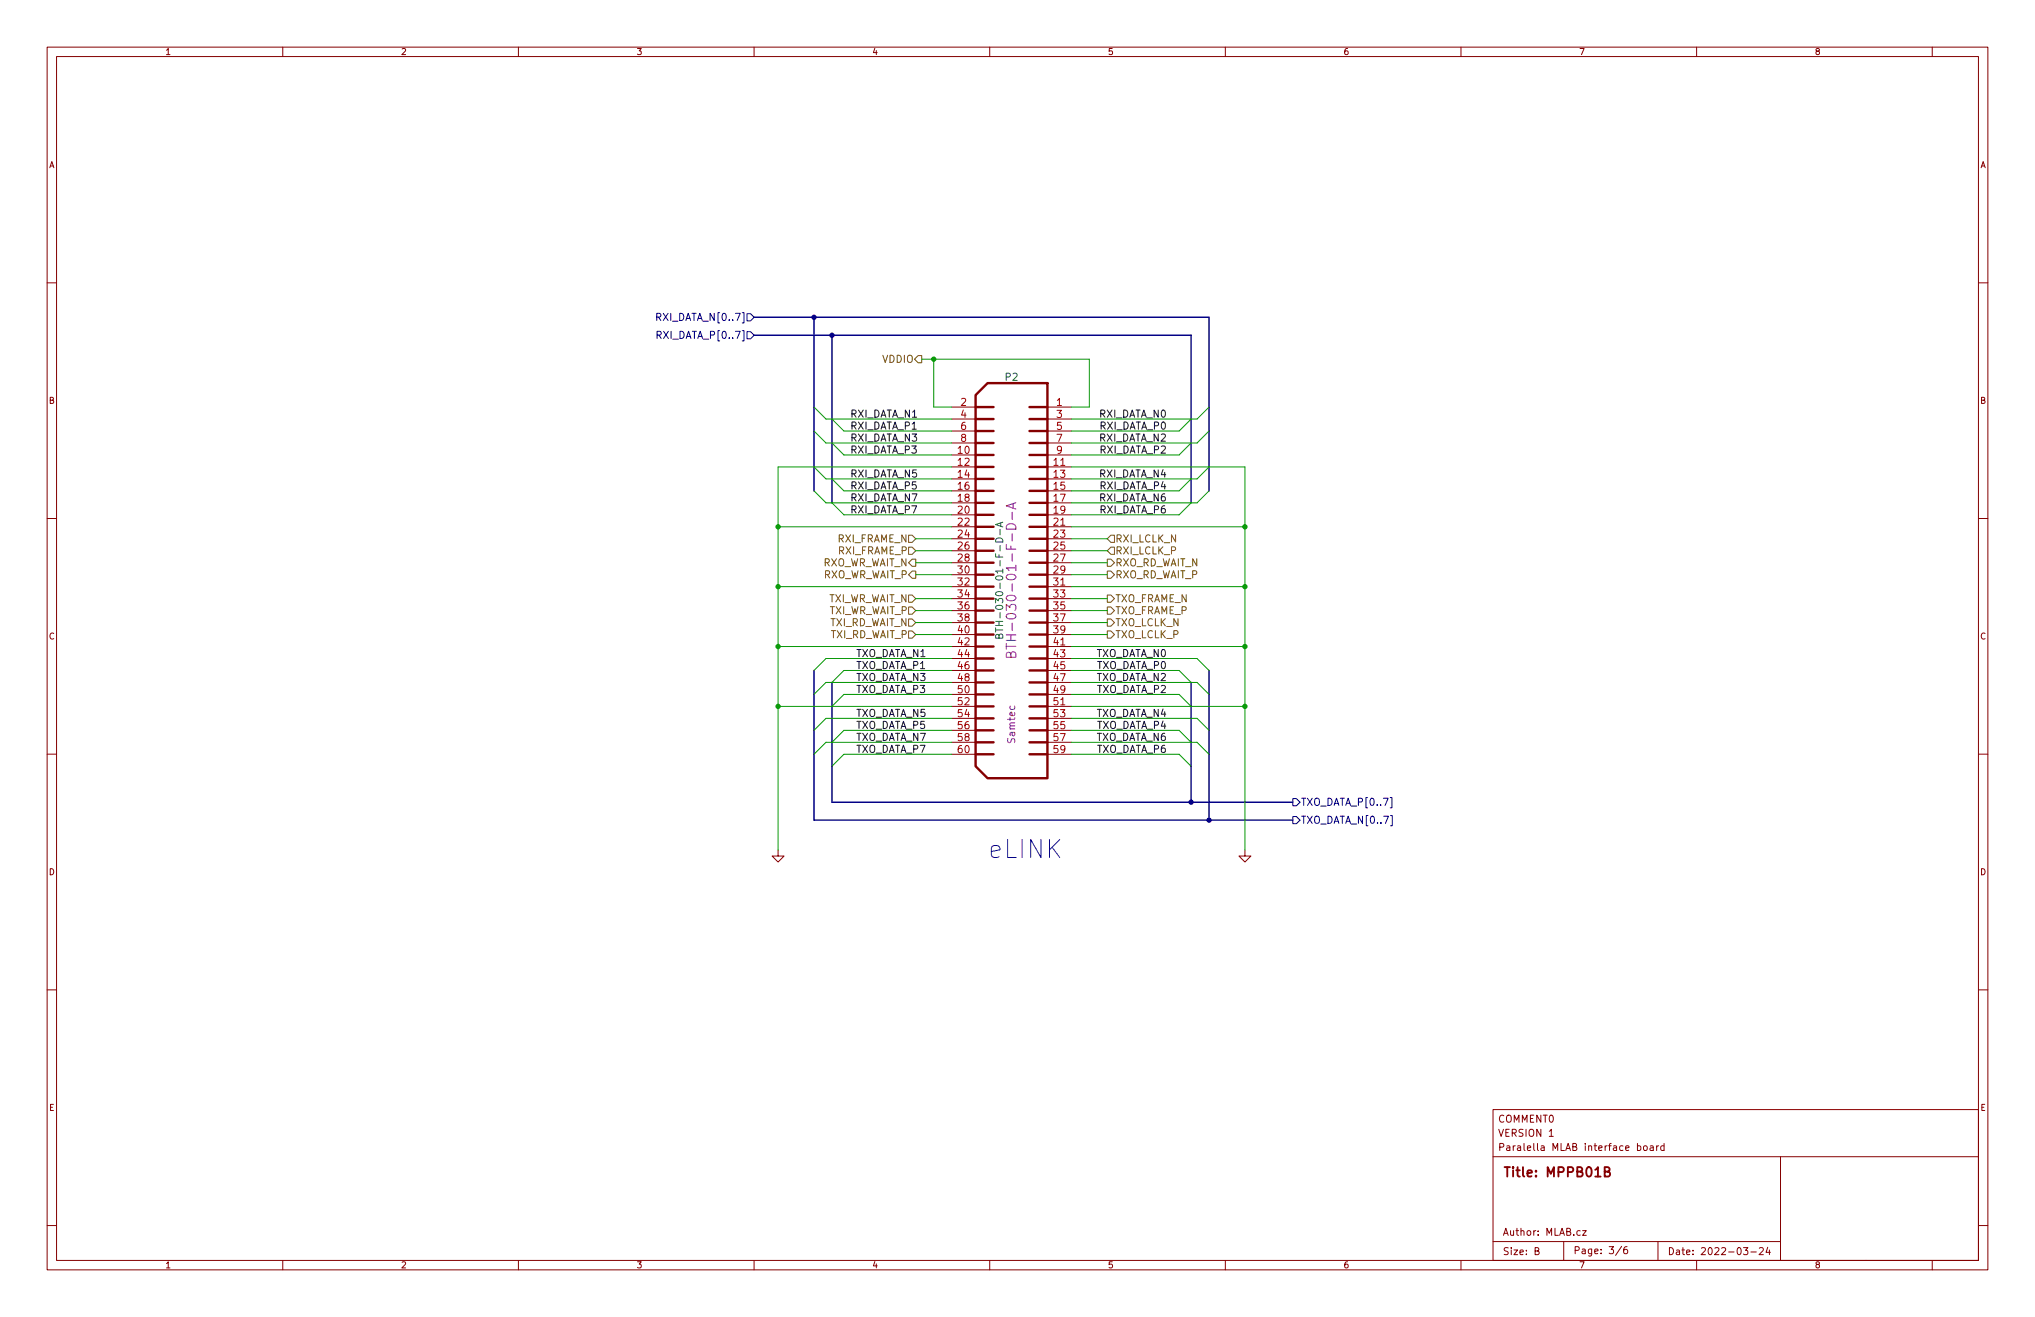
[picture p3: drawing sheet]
<svg xmlns="http://www.w3.org/2000/svg" width="432mm" height="279mm" viewBox="0 0 432 279" stroke-linecap="round" stroke-linejoin="round" font-family="sans-serif">
<g fill="none" stroke="#840000" stroke-width=".21">
<path d="M10 10h411.8v259.4h-411.8zM12 12h407.8v255.4h-407.8zM60 10v2M110 10v2M160 10v2M210 10v2M260 10v2M310 10v2M360 10v2M410 10v2M10 60h2M419.8 60h2"/>
<path d="M201.9 86.4h5.1M201.9 96.5h5.1M201.9 99.1h5.1M201.9 88.9h5.1M201.9 91.4h5.1M201.9 94h5.1M222.2 86.4h5.1M222.2 96.5h5.1M222.2 99.1h5.1M222.2 88.9h5.1M222.2 91.4h5.1M222.2 94h5.1"/>
<path d="M10 110h2M201.9 101.6h5.1M201.9 104.1h5.1M201.9 106.7h5.1M201.9 109.2h5.1M201.9 111.8h5.1M201.9 114.3h5.1M201.9 116.8h5.1M201.9 119.4h5.1M222.2 101.6h5.1M222.2 104.1h5.1M222.2 106.7h5.1"/>
<path d="M222.2 109.2h5.1M222.2 111.8h5.1M222.2 114.3h5.1M222.2 116.8h5.1M222.2 119.4h5.1M419.8 110h2M201.9 121.9h5.1M201.9 124.5h5.1M201.9 127h5.1M201.9 129.5h5.1M201.9 132.1h5.1M201.9 134.6h5.1"/>
<path d="M201.9 137.2h5.1M201.9 139.7h5.1M222.2 121.9h5.1M222.2 124.5h5.1M222.2 127h5.1M222.2 129.5h5.1M222.2 132.1h5.1M222.2 134.6h5.1M222.2 137.2h5.1M222.2 139.7h5.1M10 160h2M201.9 142.2h5.1"/>
<path d="M201.9 144.8h5.1M201.9 147.3h5.1M201.9 149.9h5.1M201.9 152.4h5.1M201.9 154.9h5.1M201.9 157.5h5.1M222.2 142.2h5.1M222.2 144.8h5.1M222.2 147.3h5.1M222.2 149.9h5.1M222.2 152.4h5.1M222.2 154.9h5.1"/>
<path d="M222.2 157.5h5.1M419.8 160h2M201.9 160h5.1M222.2 160h5.1M165.1 180.3v1.3h1.3l-1.3 1.3-1.3-1.3h1.3M264.2 180.3v1.3h1.2l-1.2 1.3-1.3-1.3h1.3M10 210h2M419.8 210h2M316.8 235.4h103v32h-103zM10 260h2M316.8 245.4h103M328.7 241.1h.9"/>
<path d="M347.4 243.1h.5l.3 .3-.2 .6h-.6M347.4 242.6v1.5M348.9 243.1h.3l.3 .3v.4l-.3 .3-.3-.1-.2-.2zM350.2 243.1h.5l.1 1M350.8 243.4l-.5 .1-.2 .2 .2 .4 .5-.1M351.5 243.1v1M351.9 243.1l-.4 .3M353.1 243.1h-.4l-.3 .3 .1 .6h.6M353.1 242.6v1.5M377.8 245.4v22M419.8 260h2M60 267.4v2"/>
<path d="M110 267.4v2M160 267.4v2M210 267.4v2M260 267.4v2M310 267.4v2M316.8 263.4h61M325.7 265.4l.7-.1 .1-.2-.1-.3-.7-.1v1.5h.6l.2-.2 .1-.3-.4-.3M331.8 263.4v4M335.3 261.1h-.4l-.3 .3 .1 .6h.6M335.8 261.1h.8l-.8 1h.8M344.1 264.4l-1.3 1.9M345.2 264.5h-.4a1.01 1.01 0 0 0 0 1.5l.5-.2 .1-.5-.3-.3h-.3l-.3 .3"/>
<path d="M351.8 263.4v4M360 267.4v2M369.9 264.7h1l-.5 .5 .4 .2v.6l-.2 .2-.7-.2M371.5 265.6h1.2M373.3 264.8l.6-.1 .3 .4-1 1.1h1M375.1 264.6l-.4 1.1h1M375.4 265.2v1M395.8 267.4h.1M410 267.4v2"/>
</g>
<path d="M340.5 248.6l.8-.1 .2-.3-.1-.4-.2-.2h-.7v2h.7a.53 .53 0 0 0 .4-.6 .53 .53 0 0 0-.4-.4" fill="none" stroke="#840000" stroke-width=".4"/>
<g fill="none" stroke="#840000" stroke-width=".51">
<path d="M207 83.8l2.5-2.5h12.7v83.8h-12.7l-2.5-2.5zM207 99.1h3.8M207 96.5h3.8M207 94h3.8M207 91.4h3.8M207 88.9h3.8M207 86.4h3.8M218.4 99.1h3.8M218.4 96.5h3.8M218.4 94h3.8M218.4 91.4h3.8M218.4 88.9h3.8"/>
<path d="M218.4 86.4h3.8M207 119.4h3.8M207 116.8h3.8M207 114.3h3.8M207 111.8h3.8M207 109.2h3.8M207 106.7h3.8M207 104.1h3.8M207 101.6h3.8M218.4 119.4h3.8M218.4 116.8h3.8M218.4 114.3h3.8"/>
<path d="M218.4 111.8h3.8M218.4 109.2h3.8M218.4 106.7h3.8M218.4 104.1h3.8M218.4 101.6h3.8M207 139.7h3.8M207 137.2h3.8M207 134.6h3.8M207 132.1h3.8M207 129.5h3.8M207 127h3.8M207 124.5h3.8"/>
<path d="M207 121.9h3.8M218.4 139.7h3.8M218.4 137.2h3.8M218.4 134.6h3.8M218.4 132.1h3.8M218.4 129.5h3.8M218.4 127h3.8M218.4 124.5h3.8M218.4 121.9h3.8M207 157.5h3.8M207 154.9h3.8M207 152.4h3.8"/>
<path d="M207 149.9h3.8M207 147.3h3.8M207 144.8h3.8M207 142.2h3.8M218.4 157.5h3.8M218.4 154.9h3.8M218.4 152.4h3.8M218.4 149.9h3.8M218.4 147.3h3.8M218.4 144.8h3.8M218.4 142.2h3.8M207 160h3.8"/>
<path d="M218.4 160h3.8"/>
</g>
<path d="M212.2 112.3v1.2M212.3 110.9v.8M212.8 110.8l-1.5 .5 1.5 .5M211.3 133.2v.9M211.3 133.6h1.5M212 134.9l.3-.4 .3 .1 .2 .2v.6h-1.5l.1-.7 .3-.1 .2 .1 .1 .7" fill="none" stroke="#006464" stroke-width=".21"/>
<path d="M214.8 108.7v1.5M215 106.8v1M215.5 106.6l-2 .7 2 .7M213.5 136.5v1.2M213.5 137.1h2M214.5 138.8a.54 .54 0 0 1 .5-.5 .54 .54 0 0 1 .5 .4v.7h-2v-.6l.2-.3 .4-.1 .3 .2 .1 .8" fill="none" stroke="#840084" stroke-width=".21"/>
<path d="M139.4 67.3l.7-.1 .1-.2v-.4l-.8-.1v1.5M139.4 71.1l.8-.1 .1-.2-.1-.4-.8-.1v1.5M158.5 66.5h.8l.7 .8-.7 .8h-.8zM158.5 70.4h.8l.7 .7-.7 .8h-.8zM274.3 169.4h.8l.7 .8-.7 .7h-.8zM274.3 173.2h.8l.7 .8-.7 .8h-.8zM295 169.2h.3v2.2h-.3M295.1 173h.3v2.2h-.3" fill="none" stroke="#000084" stroke-width=".21"/>
<g fill="none" stroke="#725600" stroke-width=".21">
<path d="M194.8 75.4h.8v1.6h-.8l-.7-.8zM192.8 113.5h.7l.8 .8-.8 .8h-.7zM192.8 116.1h.7l.8 .7-.8 .8h-.7zM193.5 118.6h.8v1.5h-.8l-.7-.7zM234.9 118.6h.8l.8 .8-.8 .7h-.8zM235.7 113.5h.8v1.6h-.8l-.8-.8zM235.7 116.1h.8v1.5h-.8l-.8-.8zM192.8 128.8h.7l.8 .7-.8 .8h-.7zM192.8 131.3h.7l.8 .8-.8 .7h-.7zM192.8 133.9h.7l.8 .7-.8 .8h-.7zM192.8 126.2h.7l.8 .8-.8 .8h-.7zM193.5 121.2h.8v1.5h-.8l-.7-.8z"/>
<path d="M234.9 121.2h.8l.8 .7-.8 .8h-.8zM234.9 126.2h.8l.8 .8-.8 .8h-.8zM234.9 128.8h.8l.8 .7-.8 .8h-.8zM234.9 131.3h.8l.8 .8-.8 .7h-.8zM234.9 133.9h.8l.8 .7-.8 .8h-.8z"/>
</g>
<path d="M160 67.3h96.5v36.8M160 71.1h92.7v35.6M172.7 67.3v36.8M176.5 71.1v35.6M172.7 142.2v31.8h101.6M176.5 144.8v25.4h97.8M252.7 144.8v25.4M256.5 142.2v31.8" fill="none" stroke="#000084" stroke-width=".3"/>
<g fill="none" stroke="#009600" stroke-width=".21">
<path d="M195.6 76.2h35.5v10.2h-3.8M198.1 76.2v10.2h3.8M172.7 86.4l2.6 2.5h26.6M172.7 91.4l2.6 2.6h26.6M172.7 99.1l2.6 2.5h26.6M176.5 88.9l2.6 2.5h22.8M176.5 94l2.6 2.5h22.8M201.9 99.1h-36.8v81.2M227.3 99.1h36.9v81.2M252.7 88.9l-2.5 2.5h-22.9M252.7 94l-2.5 2.5h-22.9M256.5 86.4l-2.5 2.5h-26.7"/>
<path d="M256.5 91.4l-2.5 2.6h-26.7M256.5 99.1l-2.5 2.5h-26.7M165.1 111.8h36.8M172.7 104.1l2.6 2.6h26.6M176.5 101.6l2.6 2.5h22.8M176.5 106.7l2.6 2.5h22.8M194.3 116.8h7.6M194.3 114.3h7.6M194.3 119.4h7.6M227.3 116.8h7.6M227.3 114.3h7.6M227.3 119.4h7.6"/>
<path d="M227.3 111.8h36.9M252.7 101.6l-2.5 2.5h-22.9M252.7 106.7l-2.5 2.5h-22.9M256.5 104.1l-2.5 2.6h-26.7M165.1 124.5h36.8M165.1 137.2h36.8M194.3 129.5h7.6M194.3 132.1h7.6M194.3 134.6h7.6M194.3 127h7.6M194.3 121.9h7.6M201.9 139.7h-26.6l-2.6 2.5"/>
<path d="M227.3 124.5h36.9M227.3 129.5h7.6M227.3 132.1h7.6M227.3 134.6h7.6M227.3 137.2h36.9M227.3 127h7.6M227.3 121.9h7.6M227.3 139.7h26.7l2.5 2.5M165.1 149.9h36.8M201.9 142.2h-22.8l-2.6 2.6M201.9 144.8h-26.6l-2.6 2.5M201.9 152.4h-26.6l-2.6 2.5"/>
<path d="M201.9 157.5h-26.6l-2.6 2.5M201.9 154.9h-22.8l-2.6 2.6M201.9 147.3h-22.8l-2.6 2.6M227.3 142.2h22.9l2.5 2.6M227.3 144.8h26.7l2.5 2.5M227.3 152.4h26.7l2.5 2.5M227.3 157.5h26.7l2.5 2.5M227.3 154.9h22.9l2.5 2.6M227.3 149.9h36.9M227.3 147.3h22.9l2.5 2.6M201.9 160h-22.8l-2.6 2.6M227.3 160h22.9l2.5 2.6"/>
</g>
<g fill="#009600" stroke="#009600" stroke-width=".21">
<circle cx="264.2" cy="137.2" r=".46"/>
<circle cx="264.2" cy="124.5" r=".46"/>
<circle cx="264.2" cy="111.8" r=".46"/>
<circle cx="165.1" cy="149.9" r=".46"/>
<circle cx="264.2" cy="149.9" r=".46"/>
<circle cx="198.1" cy="76.2" r=".46"/>
<circle cx="165.1" cy="137.2" r=".46"/>
<circle cx="165.1" cy="124.5" r=".46"/>
<circle cx="165.1" cy="111.8" r=".46"/>
</g>
<g fill="#000084" stroke="#000084" stroke-width=".21">
<circle cx="256.5" cy="174" r=".46"/>
<circle cx="252.7" cy="170.2" r=".46"/>
<circle cx="176.5" cy="71.1" r=".46"/>
<circle cx="172.7" cy="67.3" r=".46"/>
</g>
<text font-size="5.3" fill="#0000c2" x="209.5" y="182.1">eLINK</text>
<text font-size="2.8" fill="#840084" x="215.6" y="135.3" transform="rotate(-90 215.6 135.3)">BTH-030-01-F-D-A</text>
<text font-size="2.8" fill="#840000" x="318.8" y="249.7">Title: MPPB01B</text>
<g font-size="2.1" fill="#000084">
<text x="140.1" y="68.1">RXI_DATA_N[0..7]</text>
<text x="140.2" y="71.9">RXI_DATA_P[0..7]</text>
<text x="276" y="170.9">TXO_DATA_P[0..7]</text>
<text x="276" y="174.8">TXO_DATA_N[0..7]</text>
</g>
<g font-size="2.1" fill="#725600">
<text x="187.2" y="77">VDDIO</text>
<text x="177.7" y="115.1">RXI_FRAME_N</text>
<text x="177.8" y="117.6">RXI_FRAME_P</text>
<text x="236.6" y="115.1">RXI_LCLK_N</text>
<text x="236.6" y="117.6">RXI_LCLK_P</text>
<text x="174" y="120.1">RXO_WR_WAIT_N</text>
<text x="174.1" y="122.7">RXO_WR_WAIT_P</text>
<text x="236.6" y="122.7">RXO_RD_WAIT_P</text>
<text x="236.6" y="120.1">RXO_RD_WAIT_N</text>
<text x="175.3" y="127.8">TXI_WR_WAIT_N</text>
<text x="175.4" y="130.3">TXI_WR_WAIT_P</text>
<text x="236.6" y="127.8">TXO_FRAME_N</text>
<text x="236.6" y="130.3">TXO_FRAME_P</text>
<text x="175.8" y="132.8">TXI_RD_WAIT_N</text>
<text x="175.9" y="135.4">TXI_RD_WAIT_P</text>
<text x="236.6" y="132.8">TXO_LCLK_N</text>
<text x="236.6" y="135.4">TXO_LCLK_P</text>
</g>
<g font-size="2.1" fill="#006464">
<text x="213.3" y="80.8">P2</text>
<text x="212.9" y="132.3" transform="rotate(-90 212.9 132.3)">BTH-030-01-F-D-A</text>
</g>
<g font-size="2.1" fill="#0f0f0f">
<text x="180.3" y="88.6">RXI_DATA_N1</text>
<text x="233.1" y="88.6">RXI_DATA_N0</text>
<text x="180.3" y="93.7">RXI_DATA_N3</text>
<text x="180.3" y="91.1">RXI_DATA_P1</text>
<text x="233.1" y="93.7">RXI_DATA_N2</text>
<text x="233.3" y="91.1">RXI_DATA_P0</text>
<text x="180.3" y="96.2">RXI_DATA_P3</text>
<text x="180.3" y="101.3">RXI_DATA_N5</text>
<text x="233.1" y="101.3">RXI_DATA_N4</text>
<text x="233.3" y="96.2">RXI_DATA_P2</text>
<text x="180.3" y="106.4">RXI_DATA_N7</text>
<text x="180.3" y="103.8">RXI_DATA_P5</text>
<text x="233.1" y="106.4">RXI_DATA_N6</text>
<text x="233.3" y="103.8">RXI_DATA_P4</text>
<text x="180.3" y="108.9">RXI_DATA_P7</text>
<text x="233.3" y="108.9">RXI_DATA_P6</text>
<text x="181.6" y="141.9">TXO_DATA_P1</text>
<text x="181.6" y="139.4">TXO_DATA_N1</text>
<text x="232.3" y="139.4">TXO_DATA_N0</text>
<text x="232.4" y="141.9">TXO_DATA_P0</text>
<text x="181.6" y="147">TXO_DATA_P3</text>
<text x="181.6" y="144.5">TXO_DATA_N3</text>
<text x="232.3" y="144.5">TXO_DATA_N2</text>
<text x="232.4" y="147">TXO_DATA_P2</text>
<text x="181.6" y="152.1">TXO_DATA_N5</text>
<text x="181.6" y="154.6">TXO_DATA_P5</text>
<text x="232.3" y="152.1">TXO_DATA_N4</text>
<text x="232.4" y="154.6">TXO_DATA_P4</text>
<text x="181.6" y="159.7">TXO_DATA_P7</text>
<text x="181.6" y="157.2">TXO_DATA_N7</text>
<text x="232.3" y="157.2">TXO_DATA_N6</text>
<text x="232.4" y="159.7">TXO_DATA_P6</text>
</g>
<g font-size="2.1" fill="#a90000">
<text x="203.9" y="86.1">2</text>
<text x="203.9" y="88.6">4</text>
<text x="224.2" y="86.1">1</text>
<text x="224.2" y="88.6">3</text>
<text x="203.9" y="91.2">6</text>
<text x="203.9" y="93.7">8</text>
<text x="224.2" y="91.2">5</text>
<text x="224.2" y="93.7">7</text>
<text x="203.3" y="96.3">10</text>
<text x="203.3" y="98.8">12</text>
<text x="203.3" y="101.3">14</text>
<text x="223.6" y="98.8">11</text>
<text x="223.6" y="101.3">13</text>
<text x="224.2" y="96.3">9</text>
<text x="203.3" y="103.9">16</text>
<text x="203.3" y="106.4">18</text>
<text x="223.6" y="103.9">15</text>
<text x="223.6" y="106.4">17</text>
<text x="203.3" y="109">20</text>
<text x="203.3" y="111.5">22</text>
<text x="223.6" y="109">19</text>
<text x="223.6" y="111.5">21</text>
<text x="203.3" y="114">24</text>
<text x="203.3" y="116.6">26</text>
<text x="203.3" y="119.1">28</text>
<text x="223.6" y="114">23</text>
<text x="223.6" y="116.6">25</text>
<text x="223.6" y="119.1">27</text>
<text x="203.3" y="121.7">30</text>
<text x="203.3" y="124.2">32</text>
<text x="223.6" y="121.7">29</text>
<text x="223.6" y="124.2">31</text>
<text x="203.3" y="126.7">34</text>
<text x="203.3" y="129.3">36</text>
<text x="203.3" y="131.8">38</text>
<text x="223.6" y="126.7">33</text>
<text x="223.6" y="129.3">35</text>
<text x="223.6" y="131.8">37</text>
<text x="203.3" y="134.4">40</text>
<text x="203.3" y="136.9">42</text>
<text x="223.6" y="134.4">39</text>
<text x="223.6" y="136.9">41</text>
<text x="203.3" y="139.4">44</text>
<text x="203.3" y="142">46</text>
<text x="223.6" y="139.4">43</text>
<text x="223.6" y="142">45</text>
<text x="203.3" y="144.5">48</text>
<text x="203.3" y="147.1">50</text>
<text x="203.3" y="149.6">52</text>
<text x="223.6" y="144.5">47</text>
<text x="223.6" y="147.1">49</text>
<text x="223.6" y="149.6">51</text>
<text x="203.3" y="152.1">54</text>
<text x="203.3" y="154.7">56</text>
<text x="223.6" y="152.1">53</text>
<text x="223.6" y="154.7">55</text>
<text x="203.3" y="157.2">58</text>
<text x="203.3" y="159.8">60</text>
<text x="223.6" y="157.2">57</text>
<text x="223.6" y="159.8">59</text>
</g>
<text font-size="2.1" fill="#840084" x="215.4" y="157.4" transform="rotate(-90 215.4 157.4)">Samtec</text>
<g font-size="2.1" fill="#840000">
<text x="317.8" y="238.1">COMMENT0</text>
<text x="317.8" y="241.1">VERSION 1</text>
<text x="317.8" y="244.1">Paralella MLAB interface board</text>
<text x="318.8" y="262.1">Author: MLAB.cz</text>
<text x="318.8" y="266.2">Size: B</text>
<text x="333.8" y="266">Page: 3/6</text>
<text x="353.8" y="266.2">Date: 2022-03-24</text>
</g>
<g font-size="1.8" fill="#840000">
<text x="35" y="11.7">1</text>
<text x="85" y="11.7">2</text>
<text x="135" y="11.7">3</text>
<text x="185" y="11.7">4</text>
<text x="235" y="11.7">5</text>
<text x="285" y="11.7">6</text>
<text x="335" y="11.7">7</text>
<text x="385" y="11.7">8</text>
<text x="10.3" y="35.6">A</text>
<text x="420.1" y="35.6">A</text>
<text x="10.3" y="85.7">B</text>
<text x="420.1" y="85.7">B</text>
<text x="10.3" y="135.6">C</text>
<text x="420.1" y="135.6">C</text>
<text x="10.3" y="185.7">D</text>
<text x="420.1" y="185.7">D</text>
<text x="10.4" y="235.7">E</text>
<text x="420.2" y="235.7">E</text>
<text x="35" y="269.1">1</text>
<text x="85" y="269.1">2</text>
<text x="135" y="269.1">3</text>
<text x="185" y="269.1">4</text>
<text x="235" y="269.1">5</text>
<text x="285" y="269.1">6</text>
<text x="335" y="269.1">7</text>
<text x="385" y="269.1">8</text>
</g>
</svg>
